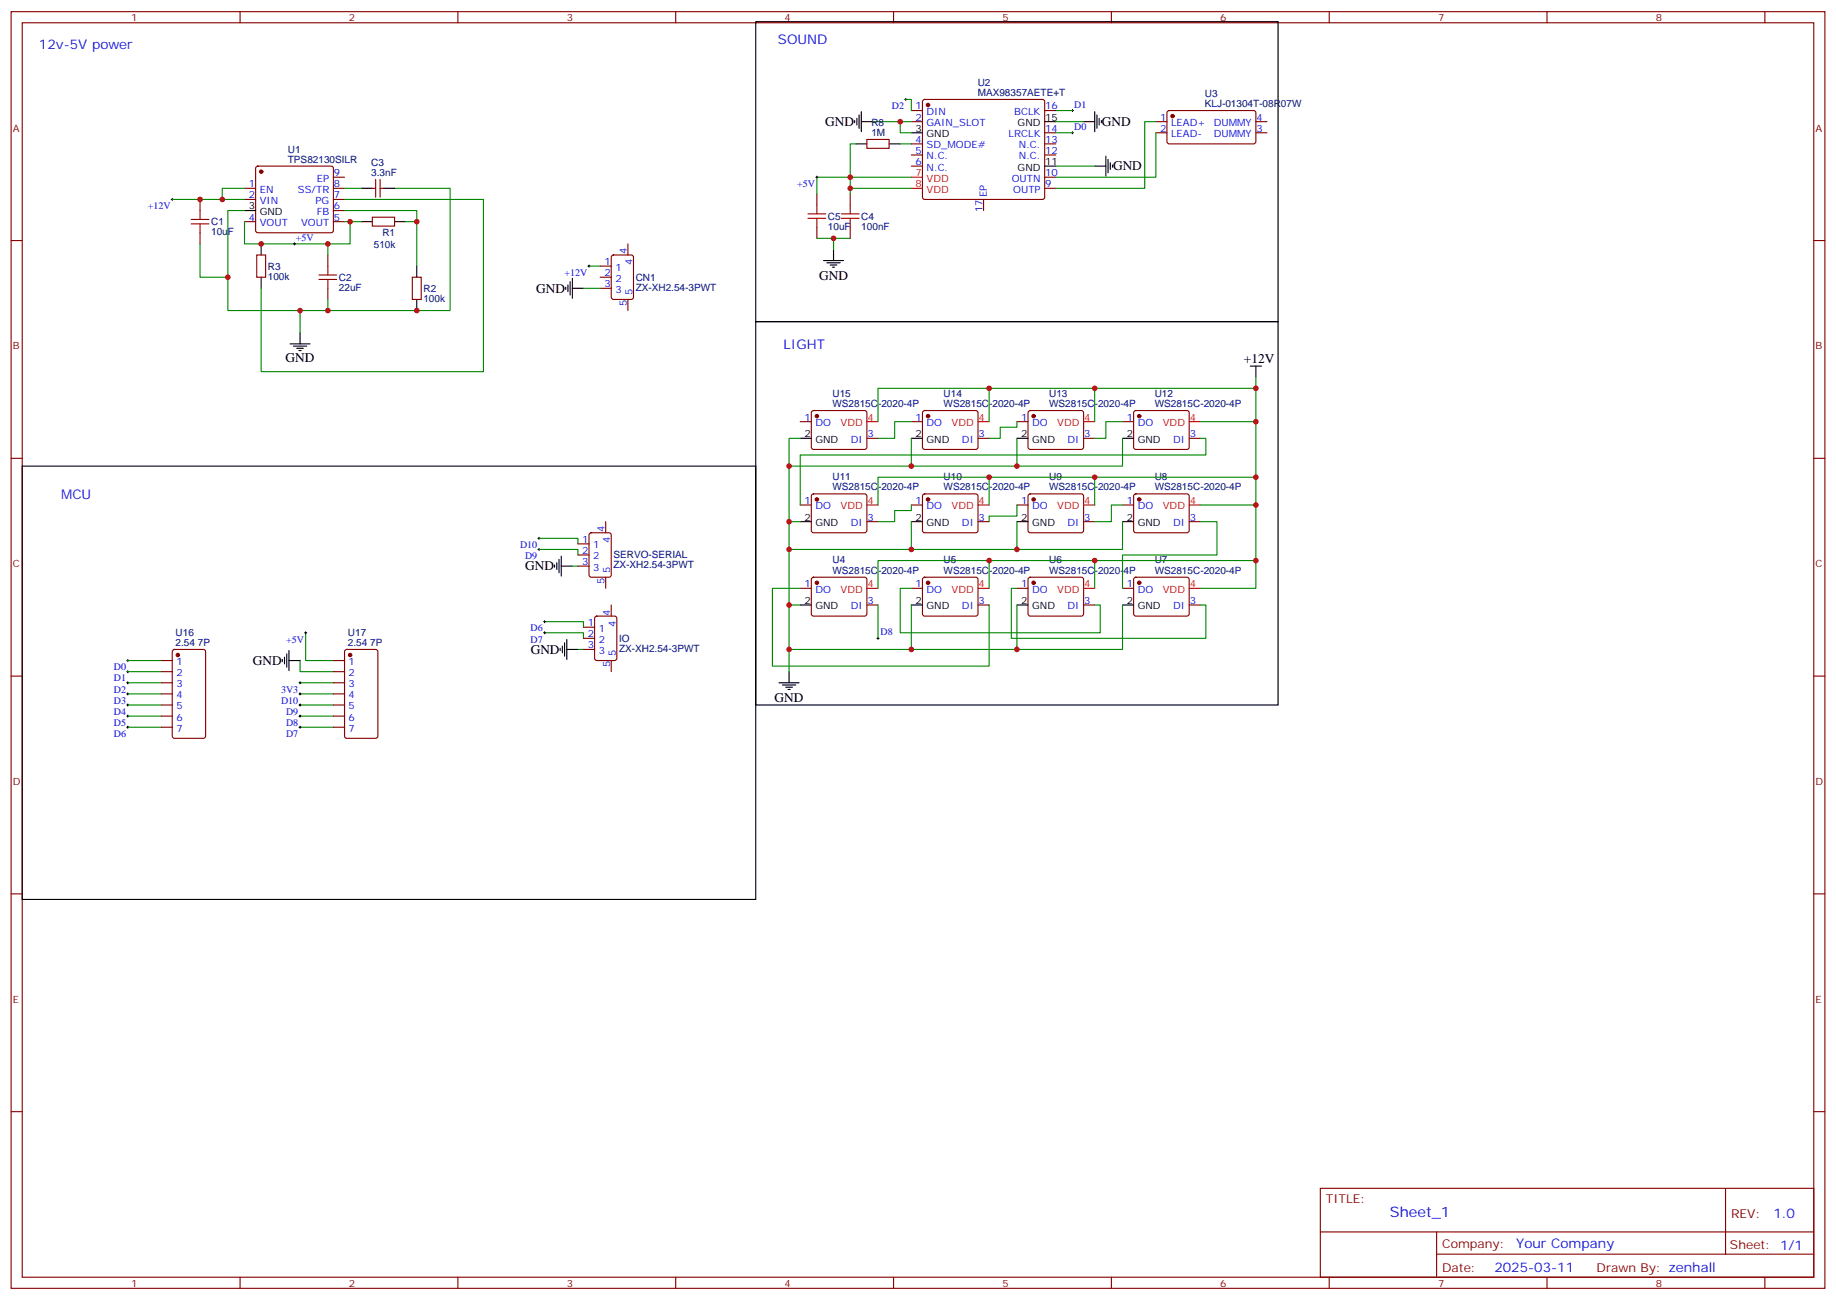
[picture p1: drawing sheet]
<svg xmlns="http://www.w3.org/2000/svg" width="583mm" height="413mm" viewBox="0 0 583 413" stroke-linecap="round" stroke-linejoin="round" font-family="sans-serif">
<g fill="none" stroke="#870000" stroke-width=".35">
<path d="M3.5 3.7h575.8v405.3h-575.8zM7.1 7.2h568.6v398.3h-568.6zM76.2 3.7v3.5M145.3 3.7v3.5M214.5 3.7v3.5M283.6 3.7v3.5M352.8 3.7v3.5M421.9 3.7v3.5M491.1 3.7v3.5M560.2 3.7v3.5M289.3 35.1h3.5M289.3 38.6h3.5"/>
<path d="M293 31.8l.5-.2h37.4l.5 .2 .2 .5v30.3l-.2 .5-.5 .2h-37.4l-.5-.2-.2-.5v-30.3zM331.6 35.1h3.5M366.9 38.6h3.5M370.7 35.3l.4-.2 27.1 .1 .4 .6v9.5l-.7 .4-27.1-.1-.4-.6v-9.2zM398.6 38.6h3.6M77.6 59.8h3.5M81.4 52.9l.4-.2h23.3l.5 .2 .2 .5v19.8l-.2 .5-.5 .2h-23.3l-.5-.2-.2-.5v-19.8zM105.8 59.8h3.6M105.8 56.3h3.6M118.2 59.8h1M119.2 57v5.6M120.6 59.8h1.1"/>
<path d="M120.6 57v5.6M275.2 44.3h7v2.8h-7zM289.3 45.7h3.5M289.3 49.2h3.5M289.3 52.7h3.5M331.6 45.7h3.5M331.6 49.2h3.5M331.6 59.8h3.5M331.6 56.3h3.5M331.6 42.2h3.5M366.9 42.2h3.5M398.6 42.2h3.6"/>
<path d="M3.5 76.4h3.6M63.5 63.3v3.6M63.5 73.9v3.5M77.6 63.3h3.5M77.6 70.4h3.5M105.8 63.3h3.6M105.8 70.4h3.6M105.8 66.9h3.6M118.2 69h7v2.8h-7zM199.3 77.4v3.6M259.3 61.6v3.5M259.3 72.1v3.6"/>
<path d="M269.9 61.6v3.5M269.9 72.1v3.6M312.2 63.3v3.6M575.7 76.4h3.6M81.5 81h2.8v7h-2.8zM104.1 81v3.5M104.1 91.5v3.6M130.9 88h2.8v7.1h-2.8zM190.5 84.5h3.5M190.5 88h3.5M190.5 91.5h3.5M194.3 81.2l.4-.2h5.7l.6 .4 .1 13-.5 .6-5.9 .1-.6-.5-.1-12.9z"/>
<path d="M199.3 95.1v3.5M254 133.9h3.5M257.8 130.6l.4-.2h16.3l.5 .2 .2 .5-.1 11.2-.6 .4-16.5-.1-.5-.6v-10.9zM275.2 139.2h3.5M289.3 133.9h3.5M293 130.6l.5-.2h16.2l.5 .2 .2 .5v11.2l-.7 .4-16.5-.1-.4-.6v-10.9zM310.4 139.2h3.6M322.8 133.9h3.5M326.6 130.6l.4-.2h16.3l.5 .2 .2 .5-.1 11.2-.6 .4-16.5-.1-.5-.6v-10.9zM344 139.2h3.5M356.3 133.9h3.5M360.1 130.6l.4-.2h16.3l.5 .2 .2 .5-.1 11.2-.6 .4-16.5-.1-.5-.6v-10.9z"/>
<path d="M377.5 139.2h3.5M3.5 145.5h3.6M257.8 157l.4-.2h16.3l.5 .2 .2 .5-.1 11.2-.6 .5-16.5-.1-.5-.6v-11zM293 157l.5-.2h16.2l.5 .2 .2 .5v11.2l-.7 .5-16.5-.1-.4-.6v-11zM326.6 157l.4-.2h16.3l.5 .2 .2 .5-.1 11.2-.6 .5-16.5-.1-.5-.6v-11zM360.1 157l.4-.2h16.3l.5 .2 .2 .5-.1 11.2-.6 .5-16.5-.1-.5-.6v-11zM575.7 145.5h3.6M183.4 172.7h3.6M183.4 176.2h3.6M183.4 179.7h3.6M187.2 169.4l.5-.2h5.6l.7 .4v13l-.4 .6-5.9 .1-.7-.5v-12.9zM192.3 165.6v3.6"/>
<path d="M254 160.3h3.5M275.2 165.6h3.5M289.3 160.3h3.5M310.4 165.6h3.6M322.8 160.3h3.5M344 165.6h3.5M356.3 160.3h3.5M377.5 165.6h3.5M185.2 199.1h3.5M189 195.8l.4-.2h5.7l.6 .4 .1 13-.5 .7h-5.9l-.6-.4-.1-13zM192.3 183.3v3.5M194 192.1v3.5"/>
<path d="M254 186.8h3.5M257.8 183.5l.4-.2h16.3l.5 .2 .2 .5-.1 11.2-.6 .4-16.5-.1-.5-.6v-10.9zM275.2 192.1h3.5M289.3 186.8h3.5M293 183.5l.5-.2h16.2l.5 .2 .2 .5v11.2l-.7 .4-16.5-.1-.4-.6v-10.9zM310.4 192.1h3.6M322.8 186.8h3.5M326.6 183.5l.4-.2h16.3l.5 .2 .2 .5-.1 11.2-.6 .4-16.5-.1-.5-.6v-10.9zM344 192.1h3.5M356.3 186.8h3.5M360.1 183.5l.4-.2h16.3l.5 .2 .2 .5-.1 11.2-.6 .4-16.5-.1-.5-.6v-10.9zM377.5 192.1h3.5"/>
<path d="M3.5 214.7h3.6M51.2 216.8h3.5M51.2 213.3h3.5M51.2 209.7h3.5M54.9 206.4l.5-.2h9.2l.6 .4 .1 27.1-.5 .7h-9.4l-.7-.4v-27.1zM105.8 216.8h3.6M105.8 213.3h3.6M105.8 209.7h3.6M109.6 206.4l.5-.2h9.1l.7 .4v27.1l-.4 .7h-9.4l-.7-.4v-27.1zM185.2 202.7h3.5M185.2 206.2h3.5M194 209.7v3.6"/>
<path d="M575.7 214.7h3.6M51.2 227.4h3.5M51.2 223.8h3.5M51.2 220.3h3.5M51.2 230.9h3.5M105.8 227.4h3.6M105.8 223.8h3.6M105.8 220.3h3.6M105.8 230.9h3.6M3.5 283.8h3.6M575.7 283.8h3.6M3.5 353h3.6"/>
<path d="M575.7 353h3.6M419.1 377.3h156.6v28.2h-156.6zM547.7 377.3v20.9M419.1 391.1h156.5M456 398.2h119.6M456 391.1v14.2M76.2 405.5v3.5M145.3 405.5v3.5M214.5 405.5v3.5M283.6 405.5v3.5M352.8 405.5v3.5M421.9 405.5v3.5"/>
<path d="M491.1 405.5v3.5M560.2 405.5v3.5"/>
</g>
<g fill="none" stroke="#000" stroke-width=".32">
<path d="M287.2 31.6h.7M287.5 31.2v.7M340.1 35.1h.7M340.4 34.7v.8M258.9 56.3h.7M259.3 55.9v.7M340.1 42.2h.7M340.4 41.8v.7M54.3 63.3h.7M54.7 63v.7M93.1 77.4h.7M93.5 77.1v.7"/>
<path d="M186.6 84.5h.7M187 84.1v.7M170.7 174.4h.7M170.7 170.9h.7M171.1 170.6v.7M171.1 174.1v.7M172.5 197.4h.7M172.9 197v.7M40.2 209.7h.7M40.2 213.3h.7M40.2 216.8h.7M40.6 209.4v.7"/>
<path d="M40.6 212.9v.7M40.6 216.4v.7M40.6 220v.7M94.9 216.8h.7M95.2 216.4v.7M95.2 220v.7M96.7 200.9h.7M97 200.6v.7M172.5 200.9h.7M172.9 200.6v.7M278.3 202.7h.7M278.7 202.3v.7"/>
<path d="M40.2 220.3h.7M40.2 223.8h.7M40.2 227.4h.7M40.2 230.9h.7M40.6 223.5v.7M40.6 227v.7M40.6 230.5v.7M94.9 220.3h.7M94.9 223.8h.7M94.9 227.4h.7M94.9 230.9h.7M95.2 223.5v.7"/>
<path d="M95.2 227v.7M95.2 230.5v.7"/>
</g>
<g fill="none" stroke="#008700" stroke-width=".35">
<path d="M276.9 38.6h12.4M285.8 38.6v3.6h3.5M287.5 31.6h1.8v3.5M335.1 38.6h8.9M335.1 35.1h5.3M366.9 38.6h-3.5v21.2h-28.3M77.6 59.8h-7v3.5M109.4 59.8h5.3M125.2 59.8h17.7v38.8h-47.7v7.1M269.9 59.8h19.4M271.6 45.7h-1.7v15.9M285.8 45.7h3.5"/>
<path d="M289.3 56.3h-30v5.3M335.1 52.7h12.4M335.1 42.2h5.3M366.9 42.2v14.1h-31.8M54.7 63.3h22.9M63.5 77.4v10.6h8.8M77.6 66.9h-5.3v31.7h22.9M77.6 70.4v7h33.5v-7M104.1 77.4v3.6M109.4 66.9h22.9v3.5M109.4 63.3h44.1v54.7h-70.6v-26.5M109.4 70.4h5.3"/>
<path d="M128.8 70.4h3.5v14.1M259.3 75.7h10.6M264.6 75.7v3.5M104.1 95.1v3.5M185.2 91.5h5.3M187 84.5h3.5M398.6 119.8v14.1h-17.6M254 139.2h-3.5v26.4M289.3 139.2v8.8h-38.8M289.3 133.9h-5.3v5.3h-5.3M314 123.3h-35.3v10.6M322.8 139.2v8.8h-33.5"/>
<path d="M322.8 133.9v1.7h-5.3v3.6h-3.5M347.5 123.3h-33.5v10.6M356.3 139.2v8.8h-33.5M356.3 133.9h-5.3v5.3h-3.5M381 139.2h1.8v5.3h-128.8v15.8M398.6 123.3h-51.1v10.6M398.6 133.9v26.4h-17.6M314 151.5h-35.3v8.8M347.5 151.5h-33.5v8.8M398.6 151.5h-51.1v8.8M171.1 174.4h12.3v1.8M171.1 170.9h12.3v1.8"/>
<path d="M181.7 179.7h1.7M254 165.6h-3.5v26.5M289.3 165.6v8.8h-38.8M289.3 160.3v1.8h-5.3v3.5h-5.3M314 178h-35.3v8.8M322.8 165.6v8.8h-33.5M322.8 160.3v3.6h-8.8v1.7M347.5 178h-33.5v8.8M356.3 165.6v8.8h-33.5M356.3 160.3h-3.5v5.3h-5.3M381 165.6h5.3v10.6h-30v10.6M398.6 160.3v26.5h-17.6"/>
<path d="M398.6 178h-51.1v8.8M172.9 197.4h12.3v1.7M254 192.1h-3.5v21.2M254 186.8h-8.8v24.7h68.8v-19.4M278.7 192.1v10.6M289.3 192.1v14.1h-38.8M289.3 186.8h-3.5v14.1h63.4v-8.8h-1.7M322.8 192.1v14.1h-33.5M322.8 186.8h-1.8v15.9h61.8v-10.6h-1.8M356.3 192.1v14.1h-33.5M40.6 209.7h10.6M40.6 213.3h10.6"/>
<path d="M40.6 216.8h10.6M95.2 209.7v3.6h10.6M95.2 216.8h10.6M97 200.9v8.8h8.8M172.9 200.9h12.3v1.8M183.4 206.2h1.8M40.6 220.3h10.6M40.6 223.8h10.6M40.6 227.4h10.6M40.6 230.9h10.6M95.2 220.3h10.6M95.2 223.8h10.6"/>
<path d="M95.2 227.4h10.6M95.2 230.9h10.6"/>
</g>
<g fill="none" stroke="#000" stroke-width=".35">
<path d="M239.9 6.9h165.8v95.2h-165.8zM271.3 38.3v.7M272 37.6v2.1M272.7 36.5v4.2M273.4 38.6h3.5M273.4 35.5v6.3M331.6 38.6h3.5M344 38.6h3.5M347.5 35.5v6.3M348.2 36.5v4.2M348.9 37.6v2.1M349.6 38.3v.7"/>
<path d="M114.7 59.8h3.5M121.7 59.8h3.5M271.6 45.7h3.6M282.2 45.7h3.6M289.3 42.2h3.5M331.6 52.7h3.5M347.5 52.7h3.5M351 49.6v6.3M351.7 50.6v4.3M352.4 51.7v2.1M353.1 52.4v.7M77.6 66.9h3.5"/>
<path d="M82.9 77.4v3.6M114.7 70.4h3.5M125.2 70.4h3.6M264.6 79.2v3.5M82.9 88v3.5M132.3 84.5v3.5M132.3 95.1v3.5M179.6 91.2v.7M180.3 90.5v2.1M181 89.4v4.3M181.7 91.5h3.5M181.7 88.4v6.3"/>
<path d="M261.4 82.7h6.4M262.5 83.4h4.2M263.5 84.1h2.1M264.2 84.8h.7M92.1 109.2h6.3M93.1 109.9h4.3M94.2 110.6h2.1M94.9 111.3h.7M95.2 105.7v3.5M239.9 102.1h165.8v121.7h-165.8zM396.9 116.2h3.5M398.6 116.2v3.6"/>
<path d="M254 139.2h3.5M289.3 139.2h3.5M322.8 139.2h3.5M356.3 139.2h3.5M7.1 148h232.8v137.6h-232.8zM176 179.4v.7M176.7 178.7v2.1M177.4 177.6v4.3M178.2 179.7h3.5M178.2 176.6v6.3M254 165.6h3.5M289.3 165.6h3.5"/>
<path d="M322.8 165.6h3.5M356.3 165.6h3.5M254 192.1h3.5M289.3 192.1h3.5M322.8 192.1h3.5M356.3 192.1h3.5M89.6 209.4v.7M90.3 208.7v2.1M91 207.6v4.2M91.7 209.7h3.5M91.7 206.6v6.3M177.8 205.8v.8"/>
<path d="M178.5 205.1v2.2M179.2 204.1v4.2M179.9 206.2h3.5M179.9 203v6.4M247.3 216.8h6.3M248.4 217.5h4.2M249.4 218.2h2.1M250.1 218.9h.7M250.5 213.3v3.5"/>
</g>
<g fill="#870000" stroke="#870000" stroke-width=".35">
<circle cx="294.6" cy="33.3" r=".53"/>
<circle cx="372.2" cy="36.9" r=".53"/>
<circle cx="259.3" cy="185" r=".53"/>
<circle cx="294.6" cy="185" r=".53"/>
<circle cx="328.1" cy="185" r=".53"/>
<circle cx="361.6" cy="185" r=".53"/>
<circle cx="361.6" cy="158.6" r=".53"/>
<circle cx="328.1" cy="158.6" r=".53"/>
<circle cx="294.6" cy="158.6" r=".53"/>
<circle cx="259.3" cy="158.6" r=".53"/>
<circle cx="361.6" cy="132.1" r=".53"/>
<circle cx="328.1" cy="132.1" r=".53"/>
<circle cx="294.6" cy="132.1" r=".53"/>
<circle cx="259.3" cy="132.1" r=".53"/>
<circle cx="82.9" cy="54.5" r=".53"/>
<circle cx="56.4" cy="208" r=".53"/>
<circle cx="111.1" cy="208" r=".53"/>
</g>
<g fill="none" stroke="#f00" stroke-width=".35">
<path d="M289.3 56.3h3.5M289.3 59.8h3.5M275.2 133.9h3.5M310.4 133.9h3.6M344 133.9h3.5M377.5 133.9h3.5M275.2 160.3h3.5M310.4 160.3h3.6M344 160.3h3.5M377.5 160.3h3.5M275.2 186.8h3.5M310.4 186.8h3.6"/>
<path d="M344 186.8h3.5M377.5 186.8h3.5"/>
</g>
<g fill="none" stroke="#a10000" stroke-width=".35">
<path d="M60.7 71.1h5.6M60.7 69.7h5.6M63.5 66.9v2.8M63.5 71.1v2.8M256.5 69.3h5.6M256.5 67.9h5.6M259.3 65.1v2.8M259.3 69.3v2.8M267.1 69.3h5.6M267.1 67.9h5.6M269.9 65.1v2.8M269.9 69.3v2.8"/>
<path d="M101.2 88.7h5.7M101.2 87.3h5.7M104.1 84.5v2.8M104.1 88.7v2.8"/>
</g>
<g fill="#c00">
<circle cx="269.9" cy="56.3" r=".88"/>
<circle cx="269.9" cy="59.8" r=".88"/>
<circle cx="264.6" cy="75.7" r=".88"/>
<circle cx="285.8" cy="38.6" r=".88"/>
<circle cx="250.5" cy="206.2" r=".88"/>
<circle cx="289.3" cy="206.2" r=".88"/>
<circle cx="322.8" cy="206.2" r=".88"/>
<circle cx="250.5" cy="192.1" r=".88"/>
<circle cx="250.5" cy="174.4" r=".88"/>
<circle cx="289.3" cy="174.4" r=".88"/>
<circle cx="322.8" cy="174.4" r=".88"/>
<circle cx="250.5" cy="165.6" r=".88"/>
<circle cx="250.5" cy="148" r=".88"/>
<circle cx="289.3" cy="148" r=".88"/>
<circle cx="322.8" cy="148" r=".88"/>
<circle cx="398.6" cy="123.3" r=".88"/>
<circle cx="347.5" cy="123.3" r=".88"/>
<circle cx="314" cy="123.3" r=".88"/>
<circle cx="398.6" cy="133.9" r=".88"/>
<circle cx="398.6" cy="151.5" r=".88"/>
<circle cx="347.5" cy="151.5" r=".88"/>
<circle cx="314" cy="151.5" r=".88"/>
<circle cx="398.6" cy="160.3" r=".88"/>
<circle cx="398.6" cy="178" r=".88"/>
<circle cx="347.5" cy="178" r=".88"/>
<circle cx="314" cy="178" r=".88"/>
<circle cx="63.5" cy="63.3" r=".88"/>
<circle cx="72.3" cy="88" r=".88"/>
<circle cx="70.6" cy="63.3" r=".88"/>
<circle cx="111.1" cy="70.4" r=".88"/>
<circle cx="95.3" cy="98.6" r=".88"/>
<circle cx="132.3" cy="98.6" r=".88"/>
<circle cx="132.3" cy="70.4" r=".88"/>
<circle cx="104.1" cy="77.4" r=".88"/>
<circle cx="104.1" cy="98.6" r=".88"/>
<circle cx="82.9" cy="77.4" r=".88"/>
</g>
<text font-size="4.6" fill="#00f" x="441.2" y="386.3">Sheet_1</text>
<g font-size="4.2" fill="#00f">
<text x="12.3" y="15.7">12v-5V power</text>
<text x="246.9" y="13.9">SOUND</text>
<text x="248.7" y="110.9">LIGHT</text>
<text x="19.4" y="158.6">MCU</text>
<text x="562.9" y="386.6">1.0</text>
<text x="481.3" y="396.1">Your Company</text>
<text x="474.4" y="403.9">2025-03-11</text>
</g>
<g font-size="4.2">
<text x="261.9" y="40.1">GND</text>
<text x="349.8" y="40">GND</text>
<text x="353.3" y="54.1">GND</text>
<text x="260" y="88.8">GND</text>
<text x="170.2" y="92.9">GND</text>
<text x="90.7" y="114.8">GND</text>
<text x="394.9" y="115.2">+12V</text>
<text x="166.7" y="181.1">GND</text>
<text x="168.5" y="207.6">GND</text>
<text x="80.3" y="211.1">GND</text>
<text x="245.9" y="222.9">GND</text>
</g>
<g font-size="3.9" fill="#800">
<text x="420.9" y="381.9">TITLE:</text>
<text x="549.5" y="386.6">REV:</text>
<text x="457.8" y="396.1">Company:</text>
<text x="549.1" y="396.7">Sheet: 1/1</text>
<text x="457.8" y="403.8">Date:</text>
<text x="506.8" y="403.8">Drawn By: zenhall</text>
</g>
<g font-size="3.2" fill="#800">
<text x="41.6" y="6.7">1</text>
<text x="110.8" y="6.7">2</text>
<text x="179.9" y="6.7">3</text>
<text x="249.1" y="6.7">4</text>
<text x="318.2" y="6.7">5</text>
<text x="387.3" y="6.7">6</text>
<text x="456.5" y="6.7">7</text>
<text x="525.6" y="6.7">8</text>
<text x="4.1" y="41.8">A</text>
<text x="576.3" y="41.8">A</text>
<text x="4.1" y="110.9">B</text>
<text x="576.3" y="110.9">B</text>
<text x="4.1" y="180.1">C</text>
<text x="576.3" y="180.1">C</text>
<text x="4.1" y="249.2">D</text>
<text x="576.3" y="249.2">D</text>
<text x="4.1" y="318.4">E</text>
<text x="576.3" y="318.4">E</text>
<text x="41.6" y="408.5">1</text>
<text x="110.8" y="408.5">2</text>
<text x="179.9" y="408.5">3</text>
<text x="249.1" y="408.5">4</text>
<text x="318.2" y="408.5">5</text>
<text x="387.3" y="408.5">6</text>
<text x="456.5" y="408.5">7</text>
<text x="525.6" y="408.5">8</text>
</g>
<g font-size="3.2" fill="#000080">
<text x="310.4" y="27.3">U2</text>
<text x="310.4" y="30.4">MAX98357AETE+T</text>
<text x="382.4" y="34">KLJ-01304T-08R07W</text>
<text x="382.4" y="30.9">U3</text>
<text x="276.6" y="40">R8</text>
<text x="276.6" y="43.2">1M</text>
<text x="91.4" y="51.7">TPS82130SILR</text>
<text x="91.4" y="48.5">U1</text>
<text x="117.8" y="52.8">C3</text>
<text x="117.8" y="55.9">3.3nF</text>
<text x="67" y="71.6">C1</text>
<text x="262.8" y="69.8">C5</text>
<text x="273.4" y="69.8">C4</text>
<text x="67" y="74.7">10uF</text>
<text x="121.4" y="75.1">R1</text>
<text x="262.8" y="72.9">10uF</text>
<text x="273.4" y="72.9">100nF</text>
<text x="118.7" y="78.6">510k</text>
<text x="85" y="88.8">100k</text>
<text x="85" y="85.6">R3</text>
<text x="107.6" y="89.2">C2</text>
<text x="201.8" y="89.1">CN1</text>
<text x="107.6" y="92.3">22uF</text>
<text x="134.4" y="95.9">100k</text>
<text x="134.4" y="92.7">R2</text>
<text x="201.8" y="92.3">ZX-XH2.54-3PWT</text>
<text x="264.2" y="126">U15</text>
<text x="299.5" y="126">U14</text>
<text x="333" y="126">U13</text>
<text x="366.6" y="126">U12</text>
<text x="264.2" y="129.2">WS2815C-2020-4P</text>
<text x="299.5" y="129.2">WS2815C-2020-4P</text>
<text x="333" y="129.2">WS2815C-2020-4P</text>
<text x="366.5" y="129.2">WS2815C-2020-4P</text>
<text x="264.2" y="155.6">WS2815C-2020-4P</text>
<text x="264.2" y="152.4">U11</text>
<text x="299.5" y="155.6">WS2815C-2020-4P</text>
<text x="299.5" y="152.4">U10</text>
<text x="333" y="155.6">WS2815C-2020-4P</text>
<text x="333" y="152.4">U9</text>
<text x="366.5" y="155.6">WS2815C-2020-4P</text>
<text x="366.6" y="152.4">U8</text>
<text x="194.7" y="177.3">SERVO-SERIAL</text>
<text x="264.2" y="178.9">U4</text>
<text x="299.5" y="178.9">U5</text>
<text x="333" y="178.9">U6</text>
<text x="366.6" y="178.9">U7</text>
<text x="194.7" y="180.4">ZX-XH2.54-3PWT</text>
<text x="264.2" y="182.1">WS2815C-2020-4P</text>
<text x="299.5" y="182.1">WS2815C-2020-4P</text>
<text x="333" y="182.1">WS2815C-2020-4P</text>
<text x="366.5" y="182.1">WS2815C-2020-4P</text>
<text x="55.8" y="202">U16</text>
<text x="110.4" y="202">U17</text>
<text x="196.5" y="203.7">IO</text>
<text x="55.7" y="205.1">2.54 7P</text>
<text x="110.4" y="205.1">2.54 7P</text>
<text x="196.5" y="206.9">ZX-XH2.54-3PWT</text>
</g>
<g font-size="3.2" fill="#00f">
<text x="283.1" y="34.7">D2</text>
<text x="290.6" y="34.7">1</text>
<text x="331.8" y="34.7">16</text>
<text x="341" y="34.2">D1</text>
<text x="290.6" y="38.3">2</text>
<text x="294.1" y="36.5">DIN</text>
<text x="294.1" y="40">GAIN_SLOT</text>
<text x="322" y="36.5">BCLK</text>
<text x="331.8" y="41.8">14</text>
<text x="341" y="41.3">D0</text>
<text x="368.2" y="38.3">1</text>
<text x="368.2" y="41.8">2</text>
<text x="371.7" y="40">LEAD+</text>
<text x="385.3" y="40">DUMMY</text>
<text x="398.8" y="41.8">3</text>
<text x="398.8" y="38.3">4</text>
<text x="290.6" y="45.3">4</text>
<text x="294.1" y="47.1">SD_MODE#</text>
<text x="320.2" y="43.6">LRCLK</text>
<text x="323.4" y="47.1">N.C.</text>
<text x="331.8" y="45.3">13</text>
<text x="371.7" y="43.6">LEAD-</text>
<text x="385.3" y="43.6">DUMMY</text>
<text x="290.6" y="48.9">5</text>
<text x="290.6" y="52.4">6</text>
<text x="294.1" y="50.6">N.C.</text>
<text x="323.4" y="50.6">N.C.</text>
<text x="331.8" y="48.9">12</text>
<text x="78.9" y="59.4">1</text>
<text x="100.6" y="57.7">EP</text>
<text x="106" y="59.4">8</text>
<text x="106" y="55.9">9</text>
<text x="253.1" y="59.4">+5V</text>
<text x="294.1" y="54.2">N.C.</text>
<text x="321.2" y="57.7">OUTN</text>
<text x="331.8" y="59.4">9</text>
<text x="331.8" y="55.9">10</text>
<text x="78.9" y="63">2</text>
<text x="82.4" y="61.2">EN</text>
<text x="82.4" y="64.7">VIN</text>
<text x="94.6" y="61.2">SS/TR</text>
<text x="100.2" y="64.7">PG</text>
<text x="106" y="63">7</text>
<text x="313.3" y="62.6" transform="rotate(-90 313.3 62.6)">EP</text>
<text x="321.6" y="61.2">OUTP</text>
<text x="46.9" y="66.5">+12V</text>
<text x="78.9" y="70">4</text>
<text x="82.4" y="71.8">VOUT</text>
<text x="95.6" y="71.8">VOUT</text>
<text x="100.5" y="68.3">FB</text>
<text x="106" y="70">5</text>
<text x="106" y="66.5">6</text>
<text x="311.9" y="67.4" transform="rotate(-90 311.9 67.4)">17</text>
<text x="94" y="76.6">+5V</text>
<text x="199" y="80.8" transform="rotate(-90 199 80.8)">4</text>
<text x="179.2" y="87.7">+12V</text>
<text x="191.8" y="84.1">1</text>
<text x="191.8" y="87.7">2</text>
<text x="195.3" y="85.9">1</text>
<text x="195.3" y="89.4">2</text>
<text x="200.7" y="84.3" transform="rotate(-90 200.7 84.3)">4</text>
<text x="191.8" y="91.2">3</text>
<text x="195.3" y="93">3</text>
<text x="200.7" y="93.8" transform="rotate(-90 200.7 93.8)">5</text>
<text x="199" y="97.3" transform="rotate(-90 199 97.3)">5</text>
<text x="255.3" y="133.5">1</text>
<text x="258.8" y="135.3">DO</text>
<text x="290.6" y="133.5">1</text>
<text x="294.1" y="135.3">DO</text>
<text x="324.1" y="133.5">1</text>
<text x="327.6" y="135.3">DO</text>
<text x="357.6" y="133.5">1</text>
<text x="361.1" y="135.3">DO</text>
<text x="270.1" y="140.6">DI</text>
<text x="275.3" y="138.8">3</text>
<text x="305.4" y="140.6">DI</text>
<text x="310.6" y="138.8">3</text>
<text x="338.9" y="140.6">DI</text>
<text x="344.1" y="138.8">3</text>
<text x="372.4" y="140.6">DI</text>
<text x="377.6" y="138.8">3</text>
<text x="255.3" y="160">1</text>
<text x="258.8" y="161.7">DO</text>
<text x="290.6" y="160">1</text>
<text x="294.1" y="161.7">DO</text>
<text x="324.1" y="160">1</text>
<text x="327.6" y="161.7">DO</text>
<text x="357.6" y="160">1</text>
<text x="361.1" y="161.7">DO</text>
<text x="270.1" y="167">DI</text>
<text x="275.3" y="165.3">3</text>
<text x="305.4" y="167">DI</text>
<text x="310.6" y="165.3">3</text>
<text x="338.9" y="167">DI</text>
<text x="344.1" y="165.3">3</text>
<text x="372.4" y="167">DI</text>
<text x="377.6" y="165.3">3</text>
<text x="184.8" y="172.3">1</text>
<text x="191.9" y="169" transform="rotate(-90 191.9 169)">4</text>
<text x="193.7" y="172.5" transform="rotate(-90 193.7 172.5)">4</text>
<text x="165.1" y="174">D10</text>
<text x="166.7" y="177.5">D9</text>
<text x="184.8" y="175.9">2</text>
<text x="184.8" y="179.4">3</text>
<text x="188.3" y="174.1">1</text>
<text x="188.3" y="177.6">2</text>
<text x="188.3" y="181.2">3</text>
<text x="191.9" y="185.5" transform="rotate(-90 191.9 185.5)">5</text>
<text x="193.7" y="182" transform="rotate(-90 193.7 182)">5</text>
<text x="255.3" y="186.4">1</text>
<text x="258.8" y="188.2">DO</text>
<text x="275.3" y="191.7">3</text>
<text x="290.6" y="186.4">1</text>
<text x="294.1" y="188.2">DO</text>
<text x="310.6" y="191.7">3</text>
<text x="324.1" y="186.4">1</text>
<text x="327.6" y="188.2">DO</text>
<text x="344.1" y="191.7">3</text>
<text x="357.6" y="186.4">1</text>
<text x="361.1" y="188.2">DO</text>
<text x="377.6" y="191.7">3</text>
<text x="193.7" y="195.4" transform="rotate(-90 193.7 195.4)">4</text>
<text x="270.1" y="193.5">DI</text>
<text x="305.4" y="193.5">DI</text>
<text x="338.9" y="193.5">DI</text>
<text x="372.4" y="193.5">DI</text>
<text x="168.4" y="200.5">D6</text>
<text x="186.5" y="198.8">1</text>
<text x="186.5" y="202.3">2</text>
<text x="190" y="200.6">1</text>
<text x="195.4" y="198.9" transform="rotate(-90 195.4 198.9)">4</text>
<text x="279.5" y="201.7">D8</text>
<text x="90.8" y="204">+5V</text>
<text x="168.4" y="204">D7</text>
<text x="186.5" y="205.8">3</text>
<text x="190" y="204.1">2</text>
<text x="190" y="207.6">3</text>
<text x="195.4" y="208.4" transform="rotate(-90 195.4 208.4)">5</text>
<text x="36.1" y="212.8">D0</text>
<text x="56" y="214.7">2</text>
<text x="56" y="211.1">1</text>
<text x="110.7" y="214.7">2</text>
<text x="110.7" y="211.1">1</text>
<text x="193.7" y="211.9" transform="rotate(-90 193.7 211.9)">5</text>
<text x="36.1" y="216.4">D1</text>
<text x="36.1" y="219.9">D2</text>
<text x="56" y="221.7">4</text>
<text x="56" y="218.2">3</text>
<text x="89.2" y="219.9">3V3</text>
<text x="110.7" y="221.7">4</text>
<text x="110.7" y="218.2">3</text>
<text x="36.1" y="223.4">D3</text>
<text x="36.1" y="226.9">D4</text>
<text x="56" y="225.2">5</text>
<text x="89.2" y="223.4">D10</text>
<text x="90.8" y="226.9">D9</text>
<text x="110.7" y="225.2">5</text>
<text x="36.1" y="230.5">D5</text>
<text x="36.1" y="234">D6</text>
<text x="56" y="228.8">6</text>
<text x="56" y="232.3">7</text>
<text x="90.8" y="234">D7</text>
<text x="90.8" y="230.5">D8</text>
<text x="110.7" y="228.8">6</text>
<text x="110.7" y="232.3">7</text>
</g>
<g font-size="3.2">
<text x="290.6" y="41.8">3</text>
<text x="323" y="40">GND</text>
<text x="331.8" y="38.3">15</text>
<text x="294.1" y="43.6">GND</text>
<text x="331.8" y="52.4">11</text>
<text x="323" y="54.2">GND</text>
<text x="78.9" y="66.5">3</text>
<text x="82.4" y="68.3">GND</text>
<text x="255.3" y="138.8">2</text>
<text x="258.8" y="140.6">GND</text>
<text x="290.6" y="138.8">2</text>
<text x="294.1" y="140.6">GND</text>
<text x="324.1" y="138.8">2</text>
<text x="327.6" y="140.6">GND</text>
<text x="357.6" y="138.8">2</text>
<text x="361.1" y="140.6">GND</text>
<text x="255.3" y="165.3">2</text>
<text x="258.8" y="167">GND</text>
<text x="290.6" y="165.3">2</text>
<text x="294.1" y="167">GND</text>
<text x="324.1" y="165.3">2</text>
<text x="327.6" y="167">GND</text>
<text x="357.6" y="165.3">2</text>
<text x="361.1" y="167">GND</text>
<text x="255.3" y="191.7">2</text>
<text x="290.6" y="191.7">2</text>
<text x="324.1" y="191.7">2</text>
<text x="357.6" y="191.7">2</text>
<text x="258.8" y="193.5">GND</text>
<text x="294.1" y="193.5">GND</text>
<text x="327.6" y="193.5">GND</text>
<text x="361.1" y="193.5">GND</text>
</g>
<g font-size="3.2" fill="#f00">
<text x="290.6" y="55.9">7</text>
<text x="290.6" y="59.4">8</text>
<text x="294.1" y="57.7">VDD</text>
<text x="294.1" y="61.2">VDD</text>
<text x="266.8" y="135.3">VDD</text>
<text x="275.3" y="133.5">4</text>
<text x="302.1" y="135.3">VDD</text>
<text x="310.6" y="133.5">4</text>
<text x="335.6" y="135.3">VDD</text>
<text x="344.1" y="133.5">4</text>
<text x="369.1" y="135.3">VDD</text>
<text x="377.6" y="133.5">4</text>
<text x="266.8" y="161.7">VDD</text>
<text x="275.3" y="160">4</text>
<text x="302.1" y="161.7">VDD</text>
<text x="310.6" y="160">4</text>
<text x="335.6" y="161.7">VDD</text>
<text x="344.1" y="160">4</text>
<text x="369.1" y="161.7">VDD</text>
<text x="377.6" y="160">4</text>
<text x="266.8" y="188.2">VDD</text>
<text x="275.3" y="186.4">4</text>
<text x="302.1" y="188.2">VDD</text>
<text x="310.6" y="186.4">4</text>
<text x="335.6" y="188.2">VDD</text>
<text x="344.1" y="186.4">4</text>
<text x="369.1" y="188.2">VDD</text>
<text x="377.6" y="186.4">4</text>
</g>
</svg>
